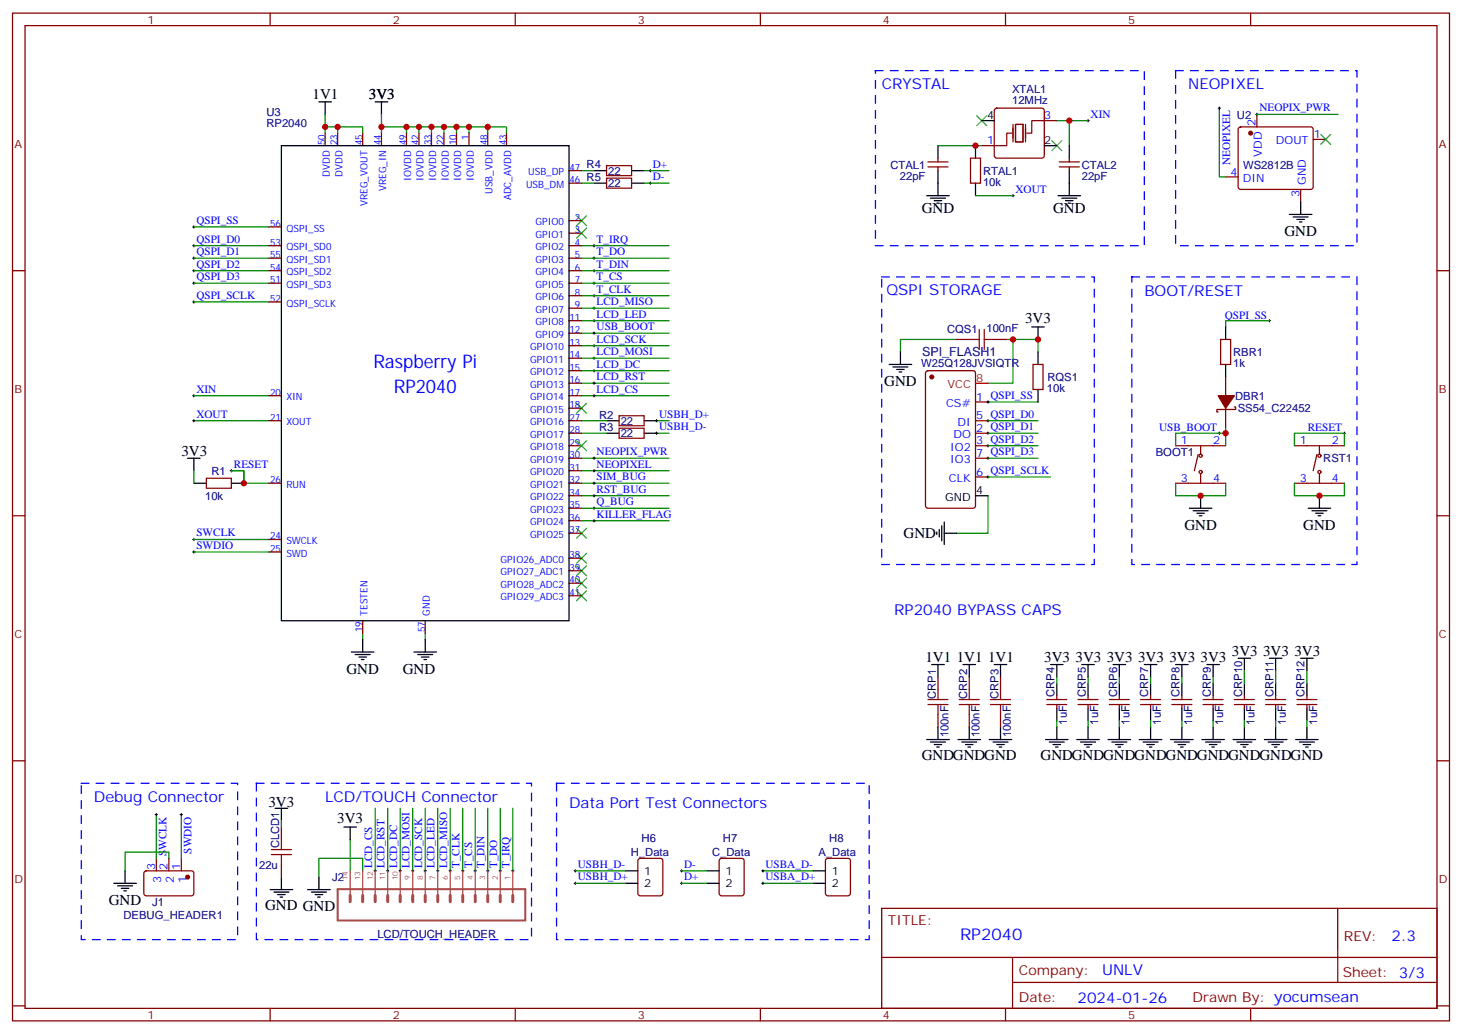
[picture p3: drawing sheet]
<svg xmlns="http://www.w3.org/2000/svg" width="412mm" height="292mm" viewBox="0 0 412 292" stroke-linecap="round" stroke-linejoin="round" font-family="sans-serif">
<g fill="none" stroke="#870000" stroke-width=".35">
<path d="M3.5 3.7h405.4v284.3h-405.4zM7.1 7.2h398.2v277.3h-398.2zM76.2 3.7v3.5M145.3 3.7v3.5M214.5 3.7v3.5M283.6 3.7v3.5M352.8 3.7v3.5M91.7 37.6v3.5M95.2 37.6v3.5M102.3 37.6v3.5M107.6 37.6v3.5M114.7 37.6v3.5"/>
<path d="M118.2 37.6v3.5M121.7 37.6v3.5M125.2 37.6v3.5M128.8 37.6v3.5M132.3 37.6v3.5M137.6 37.6v3.5M142.9 37.6v3.5M280.7 30.7l.5-.2h12.7l.5 .2 .2 .5v12.7l-.3 .5-.4 .2h-12.7l-.5-.2-.2-.5v-12.7zM294.6 34h3.5M349.5 36l.5-.2h19.7l.5 .2 .2 .5v16.2l-.2 .5-.5 .2h-19.7l-.5-.2-.3-.5v-16.2zM354.5 32.3v3.5M370.4 39.3h3.5"/>
<path d="M160.5 48.2h3.5M160.5 51.7h3.5M171.1 46.7h7.1v2.9h-7.1zM171.1 50.3h7.1v2.8h-7.1zM261.8 47.1h5.6M261.8 45.7h5.6M264.6 44.6v1.1M264.6 47.1v1.1M273.8 44.6h2.8v7.1h-2.8zM276.9 41.1h3.6M298.8 47.1h5.6M298.8 45.7h5.6"/>
<path d="M301.6 44.6v1.1M301.6 47.1v1.1M345.7 49.9h3.5M366.9 53.4v3.6M3.5 76.4h3.6M75.8 76.4h3.6M75.8 79.9h3.6M75.8 64h3.6M75.8 72.8h3.6M75.8 69.3h3.6M160.5 76.4h3.5M160.5 79.9h3.5"/>
<path d="M160.5 72.8h3.5M160.5 69.3h3.5M160.5 65.8h3.5M160.5 62.3h3.5M405.3 76.4h3.6M75.8 85.2h3.6M160.5 87h3.5M160.5 83.4h3.5M160.5 97.5h3.5M160.5 94h3.5M160.5 90.5h3.5M269.9 95.8h3.5"/>
<path d="M280.5 95.8h3.5M344.3 95.8h2.8v7h-2.8zM75.8 118.7h3.6M75.8 111.7h3.6M160.5 118.7h3.5M160.5 111.7h3.5M160.5 115.2h3.5M160.5 108.1h3.5M160.5 104.6h3.5M160.5 101.1h3.5M174.6 117.3h7.1v2.8h-7.1zM261.3 104.8l.5-.2h12.7l.6 .4 .1 37.7-.5 .6-12.9 .1-.7-.5v-37.6z"/>
<path d="M275.2 118.7h3.5M275.2 113.4h3.5M291.4 102.8h2.8v7.1h-2.8zM345.7 106.4v5.3M345.7 115.2v5.3M348.2 114.8h.3v.7h-5.2v.7h.3M58.2 134.9h7.1v2.9h-7.1zM75.8 136.3h3.6M160.5 139.9h3.5M160.5 136.3h3.5M160.5 132.8h3.5M160.5 129.3h3.5"/>
<path d="M160.5 125.8h3.5M160.5 122.2h3.5M174.6 120.8h7.1v2.8h-7.1zM275.2 129.3h3.5M275.2 125.8h3.5M275.2 122.2h3.5M275.2 134.6h3.5M331.6 136.3h14.1M331.6 125.8h14.1M338 128.2l-1.1 4.6M338.7 125.8v2.4M338.7 133.9v2.4"/>
<path d="M365.1 136.3h14.1M365.1 125.8h14.1M371.5 128.2l-1.1 4.6M372.2 125.8v2.4M372.2 133.9v2.4M3.5 145.5h3.6M75.8 155.8h3.6M75.8 152.2h3.6M160.5 157.5h3.5M160.5 150.5h3.5M160.5 146.9h3.5M160.5 143.4h3.5"/>
<path d="M405.3 145.5h3.6M102.3 175.2v3.5M119.9 175.2v3.5M160.5 168.1h3.5M160.5 164.6h3.5M160.5 161h3.5M264.6 191v3.6M273.4 191v3.6M282.2 191v3.6M295.3 198.8h5.6M295.3 197.4h5.6M298.1 196.3v1.1"/>
<path d="M298.1 198.8v1M304.1 198.8h5.6M304.1 197.4h5.6M306.9 196.3v1.1M306.9 198.8v1M312.9 198.8h5.7M312.9 197.4h5.7M315.7 196.3v1.1M315.7 198.8v1M321.7 198.8h5.7M321.7 197.4h5.7M324.6 196.3v1.1"/>
<path d="M324.6 198.8v1M330.6 198.8h5.6M330.6 197.4h5.6M333.4 196.3v1.1M333.4 198.8v1M339.4 198.8h5.6M339.4 197.4h5.6M342.2 196.3v1.1M342.2 198.8v1M348.2 198.8h5.6M348.2 197.4h5.6M351 196.3v1.1"/>
<path d="M351 198.8v1M357 198.8h5.7M357 197.4h5.7M359.8 196.3v1.1M359.8 198.8v1M365.8 198.8h5.7M365.8 197.4h5.7M368.7 196.3v1.1M368.7 198.8v1M3.5 214.7h3.6M264.6 201.6v3.5M273.4 201.6v3.5"/>
<path d="M282.2 201.6v3.5M405.3 214.7h3.6M79.4 233.4v3.5M40.8 245.9l.5-.2 12.9 .1 .5 .6-.1 5.9-.6 .5-13-.1-.4-.6v-5.7zM44.1 242.2v3.5M47.6 242.2v3.5M51.2 242.2v3.5M79.4 243.9v3.6M180.2 242.4l.4-.2h5.7l.6 .4 .1 9.5-.5 .6-5.9 .1-.6-.5-.1-9.4zM203.1 242.4l.5-.2h5.6l.6 .4 .1 9.5-.5 .6-5.8 .1-.7-.5-.1-9.4zM233.1 242.4l.4-.2h5.7l.6 .4 .1 9.5-.5 .6-5.9 .1-.6-.5-.1-9.4zM248.7 256.3h156.6v28.2h-156.6z"/>
<path d="M377.3 256.3v20.9M248.7 270.1h156.5M285.6 277.2h119.6M285.6 270.1v14.2M3.5 283.8h3.6M76.2 284.5v3.5M145.3 284.5v3.5M214.5 284.5v3.5M283.6 284.5v3.5M352.8 284.5v3.5M405.3 283.8h3.6"/>
<circle cx="338.7" cy="128.6" r=".44"/>
<circle cx="338.7" cy="133.2" r=".44"/>
<circle cx="372.2" cy="128.6" r=".44"/>
<circle cx="372.2" cy="133.2" r=".44"/>
</g>
<g fill="none" stroke="#3c3" stroke-width=".35">
<path d="M275.5 32.6l2.8 2.9M278.3 32.6l-2.8 2.9M296.7 39.7l2.8 2.8M299.5 39.7l-2.8 2.8M372.5 37.9l2.9 2.8M375.4 37.9l-2.9 2.8M162.6 64.4l2.9 2.8M162.6 60.9l2.9 2.8M165.5 64.4l-2.9 2.8M165.5 60.9l-2.9 2.8M162.6 113.8l2.9 2.8M165.5 113.8l-2.9 2.8"/>
<path d="M162.6 124.4l2.9 2.8M165.5 124.4l-2.9 2.8M162.6 149l2.9 2.9M162.6 156.1l2.9 2.8M162.6 159.6l2.9 2.9M165.5 149l-2.9 2.9M165.5 156.1l-2.9 2.8M165.5 159.6l-2.9 2.9M162.6 163.2l2.9 2.8M162.6 166.7l2.9 2.8M165.5 163.2l-2.9 2.8M165.5 166.7l-2.9 2.8"/>
</g>
<g fill="none" stroke="#000" stroke-width=".35">
<path d="M90 28.8h3.5M91.7 28.8v3.5M105.8 28.8h3.6M107.6 28.8v3.5M276.9 34h3.6M79.4 41.1h81.1v134.1h-81.1zM167.6 48.2h3.5M167.6 51.7h3.5M178.2 48.2h3.5M178.2 51.7h3.5M261.4 55.2h6.4M262.5 55.9h4.2"/>
<path d="M263.5 56.6h2.1M264.2 57.3h.7M264.6 41.1v3.5M264.6 48.2v7M275.2 41.1v3.5M275.2 51.7v3.5M294.6 41.1h3.5M298.4 55.2h6.4M299.5 55.9h4.2M300.6 56.6h2.1M301.3 57.3h.7M301.6 41.1v3.5"/>
<path d="M301.6 48.2v7M366.9 57v3.5M363.7 60.5h6.4M364.8 61.2h4.2M365.8 61.9h2.1M366.5 62.6h.7M254 99.3v3.5M291 92.3h3.6M292.8 92.3v3.5M292.8 99.3v3.5M345.7 92.3v3.5M171.1 118.7h3.5"/>
<path d="M181.7 118.7h3.5M250.8 102.8h6.4M251.9 103.5h4.2M252.9 104.2h2.2M253.6 105h.8M292.8 109.9v3.5M345.7 102.8v3.6M52.9 129.3h3.5M54.7 129.3v3.5M54.7 136.3h3.5M65.3 136.3h3.5M171.1 122.2h3.5"/>
<path d="M181.7 122.2h3.5M275.2 139.9h3.5M338.7 139.9v3.5M372.2 139.9v3.5M264.2 150.1v.7M264.9 149.4v2.1M265.6 148.3v4.3M266.3 150.5h3.6M266.3 147.3v6.3M335.5 143.4h6.3M336.5 144.1h4.3M337.6 144.8h2.1"/>
<path d="M338.3 145.5h.7M369 143.4h6.4M370.1 144.1h4.2M371.1 144.8h2.1M371.8 145.5h.7M99.1 184h6.4M100.2 184.7h4.2M101.2 185.4h2.2M102 186.1h.7M102.3 180.4v3.6M116.8 184h6.3M117.8 184.7h4.3"/>
<path d="M118.9 185.4h2.1M119.6 186.1h.7M119.9 180.4v3.6M262.8 187.5h3.5M264.6 187.5v3.5M271.6 187.5h3.6M273.4 187.5v3.5M280.5 187.5h3.5M282.2 187.5v3.5M296.3 187.5h3.6M298.1 187.5v3.5M298.1 192.8v3.5"/>
<path d="M298.1 199.8v3.6M305.2 187.5h3.5M306.9 187.5v3.5M306.9 192.8v3.5M306.9 199.8v3.6M314 187.5h3.5M315.7 187.5v3.5M315.7 192.8v3.5M315.7 199.8v3.6M322.8 187.5h3.5M324.6 187.5v3.5M324.6 192.8v3.5"/>
<path d="M324.6 199.8v3.6M331.6 187.5h3.5M333.4 187.5v3.5M333.4 192.8v3.5M333.4 199.8v3.6M340.4 187.5h3.6M342.2 187.5v3.5M342.2 192.8v3.5M342.2 199.8v3.6M349.2 185.7h3.6M351 185.7v3.6M351 192.8v3.5"/>
<path d="M351 199.8v3.6M358.1 185.7h3.5M359.8 185.7v3.6M359.8 192.8v3.5M359.8 199.8v3.6M366.9 185.7h3.5M368.7 185.7v3.6M368.7 192.8v3.5M368.7 199.8v3.6M261.4 208.7h6.4M262.5 209.4h4.2M263.5 210.1h2.1"/>
<path d="M264.2 210.8h.7M264.6 205.1v3.6M270.2 208.7h6.4M271.3 209.4h4.2M272.3 210.1h2.2M273 210.8h.8M273.4 205.1v3.6M279 208.7h6.4M280.1 209.4h4.2M281.2 210.1h2.1M281.9 210.8h.7M282.2 205.1v3.6"/>
<path d="M294.9 208.7h6.4M296 209.4h4.2M297 210.1h2.2M297.7 210.8h.7M298.1 205.1v3.6M303.7 208.7h6.4M304.8 209.4h4.2M305.9 210.1h2.1M306.6 210.8h.7M306.9 205.1v3.6M312.6 208.7h6.3M313.6 209.4h4.3"/>
<path d="M314.7 210.1h2.1M315.4 210.8h.7M315.7 205.1v3.6M321.4 208.7h6.3M322.4 209.4h4.3M323.5 210.1h2.1M324.2 210.8h.7M324.6 205.1v3.6M330.2 208.7h6.3M331.3 209.4h4.2M332.3 210.1h2.1M333 210.8h.7"/>
<path d="M333.4 205.1v3.6M339 208.7h6.4M340.1 209.4h4.2M341.1 210.1h2.2M341.8 210.8h.7M342.2 205.1v3.6M347.8 208.7h6.4M348.9 209.4h4.2M350 210.1h2.1M350.7 210.8h.7M351 205.1v3.6M356.7 208.7h6.3"/>
<path d="M357.7 209.4h4.2M358.8 210.1h2.1M359.5 210.8h.7M359.8 205.1v3.6M365.5 208.7h6.3M366.5 209.4h4.3M367.6 210.1h2.1M368.3 210.8h.7M368.7 205.1v3.6M77.6 228.1h3.5M79.4 228.1v3.5M97 233.4h3.5"/>
<path d="M98.8 233.4v3.5M32.1 249.2h6.4M33.2 249.9h4.2M34.2 250.6h2.1M34.9 251.4h.7M35.3 245.7v3.5M76.2 251h6.3M77.3 251.7h4.2M78.3 252.4h2.1M79 253.1h.7M79.4 247.5v3.5M86.8 251h6.3"/>
<path d="M87.8 251.7h4.3M88.9 252.4h2.1M89.6 253.1h.7M90 247.5v3.5M176.4 249.2h3.5M176.4 245.7h3.5M199.3 249.2h3.5M199.3 245.7h3.5M229.3 249.2h3.5M229.3 245.7h3.5"/>
</g>
<g fill="none" stroke="#008700" stroke-width=".35">
<path d="M91.7 35.8h10.6v1.8M91.7 32.3v5.3M95.2 35.8v1.8M107.6 35.8h30v1.8M107.6 32.3v5.3M114.7 35.8v1.8M118.2 35.8v1.8M121.7 35.8v1.8M125.2 35.8v1.8M128.8 35.8v1.8M132.3 35.8v1.8M137.6 35.8h5.3v1.8"/>
<path d="M298.1 34h8.8M301.6 34v7.1M344 30.5v19.4h1.7M354.5 32.3h23M164 51.7h3.6M164 48.2h3.6M181.7 51.7h7M181.7 48.2h7M264.6 41.1h12.3M275.2 55.2h10.6M54.7 69.3h21.1M54.7 79.9h21.1"/>
<path d="M54.7 76.4h21.1M54.7 72.8h21.1M54.7 64h21.1M164 72.8h24.7M164 69.3h24.7M164 79.9h24.7M164 76.4h24.7M54.7 85.2h21.1M164 97.5h24.7M164 94h24.7M164 90.5h24.7M164 83.4h24.7"/>
<path d="M164 87h24.7M269.9 95.8h-15.9v3.5M284 95.8h1.8M292.8 99.3v-3.5h-7v12.3h-7.1M358.1 90.5h-12.4v1.8M54.7 111.7h21.1M54.7 118.7h21.1M164 108.1h24.7M164 111.7h24.7M164 118.7h7.1M164 104.6h24.7M164 101.1h24.7"/>
<path d="M185.2 118.7h3.5M278.7 118.7h14.1M278.7 113.4h14.1M54.7 132.8v3.5M68.8 136.3v-3.5h-3.5h3.5v3.5h7M164 122.2h7.1M164 139.9h24.7M164 129.3h24.7M164 132.8h24.7M164 136.3h24.7M185.2 122.2h3.5M278.7 139.9v10.6h-8.8"/>
<path d="M278.7 122.2h14.1M278.7 129.3h14.1M278.7 134.6h17.6M278.7 125.8h14.1M331.6 136.3v3.6h14.1v-3.6M331.6 125.8v-3.6h14.1v3.6M345.7 120.5v1.7M365.1 136.3v3.6h14.1v-3.6M365.1 125.8v-3.6h14.1v3.6M54.7 155.8h21.1M54.7 152.2h21.1M164 143.4h24.7"/>
<path d="M164 146.9h24.7M102.3 178.7v1.7M119.9 178.7v1.7M298.1 191v1.8M306.9 191v1.8M315.7 191v1.8M324.6 191v1.8M333.4 191v1.8M342.2 191v1.8M351 189.3v3.5M359.8 189.3v3.5M368.7 189.3v3.5"/>
<path d="M298.1 203.4v1.7M306.9 203.4v1.7M315.7 203.4v1.7M324.6 203.4v1.7M333.4 203.4v1.7M342.2 203.4v1.7M351 203.4v1.7M359.8 203.4v1.7M368.7 203.4v1.7M44.1 229.8v12.4M51.2 229.8v12.4M79.4 231.6v1.8"/>
<path d="M98.8 236.9v8.8M105.8 228.1v17.6M109.4 228.1v17.6M112.9 228.1v17.6M116.4 228.1v17.6M119.9 228.1v17.6M123.5 228.1v17.6M127 228.1v17.6M130.5 228.1v17.6M134.1 228.1v17.6M137.6 228.1v17.6M141.1 228.1v17.6"/>
<path d="M144.6 228.1v17.6M47.6 242.2v-1.8h-12.3v5.3M102.3 245.7v-3.5h-12.3v5.3M162.3 245.7h14.1M162.3 249.2h14.1M192.3 245.7h7M192.3 249.2h7M215.2 245.7h14.1M215.2 249.2h14.1"/>
</g>
<g fill="none" stroke="#000" stroke-width=".28">
<path d="M306.6 34h.7M306.9 33.7v.7M343.6 30.5h.7M344 30.2v.7M354.2 32.3h.7M354.5 31.9v.7M183.1 51.7h.7M183.1 48.2h.7M183.4 47.8v.7M183.4 51.3v.7M285.4 55.2h.7M285.8 54.9v.7"/>
<path d="M54.3 72.8h.7M54.3 69.3h.7M54.3 79.9h.7M54.3 76.4h.7M54.3 64h.7M54.7 63.7v.7M54.7 69v.7M54.7 72.5v.7M54.7 76v.7M54.7 79.6v.7M167.2 72.8h.7M167.2 69.3h.7"/>
<path d="M167.2 79.9h.7M167.2 76.4h.7M167.6 69v.7M167.6 72.5v.7M167.6 76v.7M167.6 79.6v.7M54.3 85.2h.7M54.7 84.8v.7M167.2 83.4h.7M167.2 87h.7M167.2 90.5h.7M167.2 97.5h.7"/>
<path d="M167.2 94h.7M167.6 83.1v.7M167.6 86.6v.7M167.6 90.1v.7M167.6 93.7v.7M167.6 97.2v.7M357.7 90.5h.7M358.1 90.1v.7M54.3 111.7h.7M54.3 118.7h.7M54.7 111.3v.7M54.7 118.4v.7"/>
<path d="M167.2 101.1h.7M167.2 104.6h.7M167.2 108.1h.7M167.2 111.7h.7M167.6 100.7v.7M167.6 104.2v.8M167.6 107.8v.7M167.6 111.3v.7M184.9 118.7h.7M185.2 118.4v.7M278.3 118.7h.7M278.3 113.4h.7"/>
<path d="M278.7 113.1v.7M278.7 118.4v.7M64.9 132.8h.7M65.3 132.5v.7M167.2 139.9h.7M167.2 132.8h.7M167.2 129.3h.7M167.2 136.3h.7M167.6 128.9v.7M167.6 132.5v.7M167.6 136v.7M167.6 139.5v.7"/>
<path d="M184.9 122.2h.7M185.2 121.9v.7M278.3 122.2h.7M278.3 129.3h.7M278.3 134.6h.7M278.3 125.8h.7M278.7 121.9v.7M278.7 125.4v.7M278.7 128.9v.7M278.7 134.2v.7M343.6 122.2h.7M344 121.9v.7"/>
<path d="M378.9 122.2h.7M379.2 121.9v.7M54.3 155.8h.7M54.3 152.2h.7M54.7 151.9v.7M54.7 155.4v.7M167.2 143.4h.7M167.2 146.9h.7M167.6 143.1v.7M167.6 146.6v.7M43.7 229.8h.7M44.1 229.5v.7"/>
<path d="M50.8 229.8h.7M51.2 229.5v.7M105.5 245.7h.7M105.8 245.4v.7M109 245.7h.7M109.4 245.4v.7M112.5 245.7h.7M112.9 245.4v.7M116.1 245.7h.7M116.4 245.4v.7M119.6 245.7h.7M119.9 245.4v.7"/>
<path d="M123.1 245.7h.7M123.5 245.4v.7M126.6 245.7h.8M127 245.4v.7M130.2 245.7h.7M130.5 245.4v.7M133.7 245.7h.7M134.1 245.4v.7M137.2 245.7h.7M137.6 245.4v.7M140.8 245.7h.7M141.1 245.4v.7"/>
<path d="M144.3 245.7h.7M144.6 245.4v.7M161.9 245.7h.7M161.9 249.2h.7M162.3 245.4v.7M162.3 248.9v.7M191.9 245.7h.7M191.9 249.2h.7M192.3 245.4v.7M192.3 248.9v.7M214.8 245.7h.7M214.8 249.2h.7"/>
<path d="M215.2 245.4v.7M215.2 248.9v.7"/>
</g>
<path d="M246.9 19.9h75.9v49.4h-75.9zM331.6 19.9h51.2v49.4h-51.2zM248.7 78.1h60v81.2h-60zM319.3 78.1h63.5v81.2h-63.5zM22.9 221h44.1v44.1h-44.1zM72.3 221h77.6v44.1h-77.6zM157 221h88.2v44.1h-88.2z" fill="none" stroke="#00f" stroke-width=".35" stroke-dasharray="2.1 2.1"/>
<g fill="#870000" stroke="#870000" stroke-width=".35">
<path d="M343.6 111.7h4.6l-2.5 3.5z"/>
<circle cx="52.9" cy="247.5" r=".53"/>
<circle cx="352.8" cy="37.6" r=".53"/>
<circle cx="262.8" cy="106.4" r=".53"/>
</g>
<g fill="none" stroke="#a10000" stroke-width=".35">
<path d="M273.4 95.8h2.8M276.2 93v5.6M277.6 95.8h2.9M277.6 93v5.6M261.8 197.4h5.6M261.8 198.8h5.6M264.6 194.6v2.8M264.6 198.8v2.8M270.6 197.4h5.6M270.6 198.8h5.6M273.4 194.6v2.8M273.4 198.8v2.8"/>
<path d="M279.4 197.4h5.6M279.4 198.8h5.6M282.2 194.6v2.8M282.2 198.8v2.8M76.6 239.7h5.6M79.4 236.9v2.8M76.6 241.1h5.6M79.4 241.1v2.8"/>
</g>
<path d="M95.2 250.9h53v8.8h-53z" fill="none" stroke="#a64a4a" stroke-width=".56"/>
<g fill="none" stroke="#a64a4a" stroke-width=".85">
<path d="M98.8 252.7v1.7M102.3 252.7v1.7M105.8 252.7v1.7M109.4 252.7v1.7M112.9 252.7v1.7M116.4 252.7v1.7M119.9 252.7v1.7M123.5 252.7v1.7M127 252.7v1.7M130.5 252.7v1.7M134.1 252.7v1.7M137.6 252.7v1.7"/>
<path d="M141.1 252.7v1.7M144.6 252.7v1.7"/>
</g>
<g fill="none" stroke="#a64a4a" stroke-width=".35">
<path d="M98.8 245.7v7M102.3 245.7v7M105.8 245.7v7M109.4 245.7v7M112.9 245.7v7M116.4 245.7v7M119.9 245.7v7M123.5 245.7v7M127 245.7v7M130.5 245.7v7M134.1 245.7v7M137.6 245.7v7"/>
<path d="M141.1 245.7v7M144.6 245.7v7"/>
</g>
<path d="M285.4 37.6h-1.4v3.5h-3.5M285.8 35.1v4.9M286.5 35.1h2.1v4.9h-2.1zM289.3 35.1v4.9M294.6 34h-3.6v3.6h-1.4" fill="none" stroke="#870012" stroke-width=".35"/>
<path d="M275.2 108.1h3.5" fill="none" stroke="#f00" stroke-width=".35"/>
<g fill="#c00">
<circle cx="114.7" cy="35.8" r=".88"/>
<circle cx="118.2" cy="35.8" r=".88"/>
<circle cx="121.7" cy="35.8" r=".88"/>
<circle cx="125.2" cy="35.8" r=".88"/>
<circle cx="128.8" cy="35.8" r=".88"/>
<circle cx="132.3" cy="35.8" r=".88"/>
<circle cx="107.6" cy="35.8" r=".88"/>
<circle cx="95.3" cy="35.8" r=".88"/>
<circle cx="91.7" cy="35.8" r=".88"/>
<circle cx="137.6" cy="35.8" r=".88"/>
<circle cx="68.8" cy="136.3" r=".88"/>
<circle cx="275.2" cy="41.1" r=".88"/>
<circle cx="301.6" cy="34" r=".88"/>
<circle cx="345.7" cy="122.2" r=".88"/>
<circle cx="292.8" cy="95.8" r=".88"/>
<circle cx="285.8" cy="95.8" r=".88"/>
<circle cx="338.7" cy="139.9" r=".88"/>
<circle cx="372.2" cy="139.9" r=".88"/>
</g>
<g font-size="5.3" fill="#00f">
<text x="105.3" y="103.7">Raspberry Pi</text>
<text x="111.1" y="110.8">RP2040</text>
</g>
<text font-size="4.6" fill="#00f" x="270.8" y="265.3">RP2040</text>
<g font-size="4.2">
<text x="88.2" y="28">1V1</text>
<text x="104.1" y="28">3V3</text>
<text x="260" y="60.1">GND</text>
<text x="297" y="60.1">GND</text>
<text x="362.3" y="66.5">GND</text>
<text x="289.2" y="91.2">3V3</text>
<text x="249.4" y="108.9">GND</text>
<text x="51.2" y="128.6">3V3</text>
<text x="334.1" y="149.5">GND</text>
<text x="367.6" y="149.5">GND</text>
<text x="254.9" y="151.9">GND</text>
<text x="347.5" y="185">3V3</text>
<text x="356.3" y="185">3V3</text>
<text x="365.1" y="185">3V3</text>
<text x="97.7" y="190">GND</text>
<text x="113.6" y="190">GND</text>
<text x="261.1" y="186.8">1V1</text>
<text x="269.9" y="186.8">1V1</text>
<text x="278.7" y="186.8">1V1</text>
<text x="294.6" y="186.8">3V3</text>
<text x="303.4" y="186.8">3V3</text>
<text x="312.2" y="186.8">3V3</text>
<text x="321" y="186.8">3V3</text>
<text x="329.8" y="186.8">3V3</text>
<text x="338.7" y="186.8">3V3</text>
<text x="260" y="214.3">GNDGNDGND</text>
<text x="293.5" y="214.3">GNDGNDGNDGNDGNDGNDGNDGNDGND</text>
<text x="75.7" y="227.7">3V3</text>
<text x="95.1" y="232.2">3V3</text>
<text x="30.7" y="255.2">GND</text>
<text x="74.8" y="256.6">GND GND</text>
</g>
<g font-size="4.2" fill="#00f">
<text x="248.7" y="25.2">CRYSTAL</text>
<text x="335.1" y="25.2">NEOPIXEL</text>
<text x="250.1" y="83.3">QSPI STORAGE</text>
<text x="322.8" y="83.4">BOOT/RESET</text>
<text x="252.2" y="173.4">RP2040 BYPASS CAPS</text>
<text x="26.5" y="226.3">Debug Connector</text>
<text x="91.7" y="226.3">LCD/TOUCH Connector</text>
<text x="160.5" y="228.1">Data Port Test Connectors</text>
<text x="392.5" y="265.6">2.3</text>
<text x="310.9" y="275.1">UNLV</text>
<text x="304" y="282.9">2024-01-26</text>
</g>
<g font-size="3.9" fill="#800">
<text x="250.5" y="260.9">TITLE:</text>
<text x="379.1" y="265.6">REV:</text>
<text x="287.4" y="275.1">Company:</text>
<text x="378.7" y="275.7">Sheet: 3/3</text>
<text x="287.4" y="282.8">Date:</text>
<text x="336.4" y="282.8">Drawn By: yocumsean</text>
</g>
<text font-size="3.5" fill="#000080" x="260.1" y="100.4">SPI_FLASH1</text>
<g font-size="3.2" fill="#800">
<text x="41.6" y="6.7">1</text>
<text x="110.8" y="6.7">2</text>
<text x="179.9" y="6.7">3</text>
<text x="249.1" y="6.7">4</text>
<text x="318.2" y="6.7">5</text>
<text x="4.1" y="41.8">A</text>
<text x="405.9" y="41.8">A</text>
<text x="4.1" y="110.9">B</text>
<text x="405.9" y="110.9">B</text>
<text x="4.1" y="180.1">C</text>
<text x="405.9" y="180.1">C</text>
<text x="4.1" y="249.2">D</text>
<text x="405.9" y="249.2">D</text>
<text x="41.6" y="287.5">1</text>
<text x="110.8" y="287.5">2</text>
<text x="179.9" y="287.5">3</text>
<text x="249.1" y="287.5">4</text>
<text x="318.2" y="287.5">5</text>
</g>
<g font-size="3.2" fill="#000080">
<text x="285.5" y="29.5">12MHz</text>
<text x="285.5" y="26.3">XTAL1</text>
<text x="75.1" y="35.8">RP2040</text>
<text x="75.1" y="32.6">U3</text>
<text x="348.9" y="33.5">U2</text>
<text x="251.2" y="47.6">CTAL1</text>
<text x="305.2" y="47.6">CTAL2</text>
<text x="350.7" y="47.6">WS2812B</text>
<text x="171.6" y="49.3">22</text>
<text x="171.6" y="52.8">22</text>
<text x="253.8" y="50.7">22pF</text>
<text x="277.3" y="52.4">10k</text>
<text x="277.3" y="49.3">RTAL1</text>
<text x="305.2" y="50.7">22pF</text>
<text x="267.2" y="94.1">CQS1</text>
<text x="278.3" y="93.7">100nF</text>
<text x="347.8" y="100.5">RBR1</text>
<text x="259.9" y="103.5">W25Q128JVSIQTR</text>
<text x="295.4" y="107.5">RQS1</text>
<text x="347.8" y="103.6">1k</text>
<text x="295.3" y="110.7">10k</text>
<text x="348.4" y="112.8">DBR1</text>
<text x="169" y="118.1">R2</text>
<text x="175.1" y="119.9">22</text>
<text x="349.1" y="116.3">SS54_C22452</text>
<text x="169" y="121.6">R3</text>
<text x="175.1" y="123.4">22</text>
<text x="326" y="128.6">BOOT1</text>
<text x="373.3" y="130.4">RST1</text>
<text x="59.6" y="134">R1</text>
<text x="57.9" y="141">10k</text>
<text x="264" y="197.2" transform="rotate(-90 264 197.2)">CRP1</text>
<text x="272.8" y="197.2" transform="rotate(-90 272.8 197.2)">CRP2</text>
<text x="281.6" y="197.2" transform="rotate(-90 281.6 197.2)">CRP3</text>
<text x="297.4" y="196.7" transform="rotate(-90 297.4 196.7)">CRP4</text>
<text x="306.3" y="196.7" transform="rotate(-90 306.3 196.7)">CRP5</text>
<text x="315.1" y="196.7" transform="rotate(-90 315.1 196.7)">CRP6</text>
<text x="323.9" y="196.7" transform="rotate(-90 323.9 196.7)">CRP7</text>
<text x="332.7" y="196.7" transform="rotate(-90 332.7 196.7)">CRP8</text>
<text x="341.5" y="196.7" transform="rotate(-90 341.5 196.7)">CRP9</text>
<text x="350.4" y="196.7" transform="rotate(-90 350.4 196.7)">CRP10</text>
<text x="359.2" y="196.7" transform="rotate(-90 359.2 196.7)">CRP11</text>
<text x="368" y="196.7" transform="rotate(-90 368 196.7)">CRP12</text>
<text x="267.5" y="208" transform="rotate(-90 267.5 208)">100nF</text>
<text x="276.3" y="208" transform="rotate(-90 276.3 208)">100nF</text>
<text x="285.2" y="208" transform="rotate(-90 285.2 208)">100nF</text>
<text x="301" y="204.4" transform="rotate(-90 301 204.4)">1uF</text>
<text x="309.8" y="204.4" transform="rotate(-90 309.8 204.4)">1uF</text>
<text x="318.6" y="204.4" transform="rotate(-90 318.6 204.4)">1uF</text>
<text x="327.4" y="204.4" transform="rotate(-90 327.4 204.4)">1uF</text>
<text x="336.3" y="204.4" transform="rotate(-90 336.3 204.4)">1uF</text>
<text x="345.1" y="204.4" transform="rotate(-90 345.1 204.4)">1uF</text>
<text x="353.9" y="204.4" transform="rotate(-90 353.9 204.4)">1uF</text>
<text x="362.7" y="204.4" transform="rotate(-90 362.7 204.4)">1uF</text>
<text x="371.5" y="204.4" transform="rotate(-90 371.5 204.4)">1uF</text>
<text x="78.7" y="239.3" transform="rotate(-90 78.7 239.3)">CLCD1</text>
<text x="181" y="237.7">H6</text>
<text x="203.9" y="237.7">H7</text>
<text x="233.9" y="237.7">H8</text>
<text x="73.1" y="245.1">22u</text>
<text x="178" y="241.6">H_Data</text>
<text x="200.9" y="241.6">C_Data</text>
<text x="230.9" y="241.6">A_Data</text>
<text x="93.7" y="248.6">J2</text>
<text x="42.9" y="255.7">J1</text>
<text x="34.8" y="259.2">DEBUG_HEADER1</text>
<text x="106.5" y="264.5">LCD/TOUCH_HEADER</text>
</g>
<g font-size="3.2">
<text x="278.4" y="33.7">4</text>
<text x="294.6" y="40.7">2</text>
<text x="266.6" y="141.3">GND</text>
<text x="275.3" y="139.5">4</text>
<text x="181.7" y="246.8">1</text>
<text x="181.7" y="250.3">2</text>
<text x="204.6" y="246.8">1</text>
<text x="204.6" y="250.3">2</text>
<text x="234.6" y="246.8">1</text>
<text x="234.6" y="250.3">2</text>
</g>
<g font-size="3.2" fill="#00f">
<text x="294.6" y="33.7">3</text>
<text x="307.6" y="33.2">XIN</text>
<text x="354.2" y="35.6" transform="rotate(-90 354.2 35.6)">2</text>
<text x="355.2" y="31.4">NEOPIX_PWR</text>
<text x="278.4" y="40.7">1</text>
<text x="359.9" y="40.7">DOUT</text>
<text x="370.6" y="39">1</text>
<text x="184.1" y="47.3">D+</text>
<text x="347" y="46.7" transform="rotate(-90 347 46.7)">NEOPIXEL</text>
<text x="356" y="44.2" transform="rotate(-90 356 44.2)">VDD</text>
<text x="184.1" y="50.8">D-</text>
<text x="347.1" y="49.6">4</text>
<text x="350.6" y="51.3">DIN</text>
<text x="368.3" y="52.1" transform="rotate(-90 368.3 52.1)">GND</text>
<text x="286.5" y="54.3">XOUT</text>
<text x="366.5" y="55.6" transform="rotate(-90 366.5 55.6)">3</text>
<text x="55.4" y="63.1">QSPI_SS</text>
<text x="55.4" y="72">QSPI_D1</text>
<text x="55.4" y="68.4">QSPI_D0</text>
<text x="168.3" y="71.9">T_DO</text>
<text x="168.3" y="68.4">T_IRQ</text>
<text x="55.4" y="75.5">QSPI_D2</text>
<text x="168.3" y="75.5">T_DIN</text>
<text x="55.4" y="79">QSPI_D3</text>
<text x="168.3" y="79">T_CS</text>
<text x="168.3" y="82.6">T_CLK</text>
<text x="55.4" y="84.3">QSPI_SCLK</text>
<text x="168.3" y="86.1">LCD_MISO</text>
<text x="168.3" y="89.6">LCD_LED</text>
<text x="345.5" y="89.9">QSPI_SS</text>
<text x="168.3" y="93.1">USB_BOOT</text>
<text x="168.3" y="96.7">LCD_SCK</text>
<text x="168.3" y="100.2">LCD_MOSI</text>
<text x="168.3" y="103.7">LCD_DC</text>
<text x="168.3" y="107.2">LCD_RST</text>
<text x="55.4" y="110.8">XIN</text>
<text x="168.3" y="110.8">LCD_CS</text>
<text x="275.3" y="113.1">1 QSPI_SS</text>
<text x="55.4" y="117.8">XOUT</text>
<text x="185.9" y="117.8">USBH_D+</text>
<text x="266.9" y="114.8">CS#</text>
<text x="275.3" y="118.4">5 QSPI_D0</text>
<text x="185.9" y="121.4">USBH_D-</text>
<text x="268.9" y="123.6">DO</text>
<text x="270.1" y="120.1">DI</text>
<text x="275.3" y="121.9">2 QSPI_D1</text>
<text x="275.3" y="125.4">3 QSPI_D2</text>
<text x="326.9" y="121.7">USB_BOOT</text>
<text x="333.1" y="125.4">1</text>
<text x="342.2" y="125.4">2</text>
<text x="366.6" y="125.4">1</text>
<text x="368.9" y="121.7">RESET</text>
<text x="375.7" y="125.4">2</text>
<text x="66" y="131.9">RESET</text>
<text x="168.3" y="128.4">NEOPIX_PWR</text>
<text x="168.3" y="131.9">NEOPIXEL</text>
<text x="268" y="127.2">IO2</text>
<text x="268" y="130.7">IO3</text>
<text x="275.3" y="128.9">7 QSPI_D3</text>
<text x="168.3" y="135.5">SIM_BUG</text>
<text x="267.7" y="136">CLK</text>
<text x="275.3" y="134.2">6 QSPI_SCLK</text>
<text x="333.1" y="136">3</text>
<text x="342.2" y="136">4</text>
<text x="366.6" y="136">3</text>
<text x="375.7" y="136">4</text>
<text x="168.3" y="139">RST_BUG</text>
<text x="168.3" y="142.5">Q_BUG</text>
<text x="168.3" y="146">KILLER_FLAG</text>
<text x="55.4" y="154.9">SWDIO</text>
<text x="55.4" y="151.3">SWCLK</text>
<text x="43.7" y="245.5" transform="rotate(-90 43.7 245.5)">3</text>
<text x="47.3" y="245.5" transform="rotate(-90 47.3 245.5)">2 SWCLK</text>
<text x="50.8" y="245.5" transform="rotate(-90 50.8 245.5)">1</text>
<text x="54.1" y="240.9" transform="rotate(-90 54.1 240.9)">SWDIO</text>
<text x="105" y="245" transform="rotate(-90 105 245)">LCD_CS</text>
<text x="108.5" y="245" transform="rotate(-90 108.5 245)">LCD_RST</text>
<text x="112" y="245" transform="rotate(-90 112 245)">LCD_DC</text>
<text x="115.5" y="245" transform="rotate(-90 115.5 245)">LCD_MOSI</text>
<text x="119.1" y="245" transform="rotate(-90 119.1 245)">LCD_SCK</text>
<text x="122.6" y="245" transform="rotate(-90 122.6 245)">LCD_LED</text>
<text x="126.1" y="245" transform="rotate(-90 126.1 245)">LCD_MISO</text>
<text x="129.6" y="245" transform="rotate(-90 129.6 245)">T_CLK</text>
<text x="133.2" y="245" transform="rotate(-90 133.2 245)">T_CS</text>
<text x="136.7" y="245" transform="rotate(-90 136.7 245)">T_DIN</text>
<text x="140.2" y="245" transform="rotate(-90 140.2 245)">T_DO</text>
<text x="143.8" y="245" transform="rotate(-90 143.8 245)">T_IRQ</text>
<text x="163" y="244.9">USBH_D-</text>
<text x="193" y="244.9">D-</text>
<text x="215.9" y="244.9">USBA_D-</text>
<text x="45.5" y="249" transform="rotate(-90 45.5 249)">3</text>
<text x="49" y="249" transform="rotate(-90 49 249)">2</text>
<text x="52.6" y="249" transform="rotate(-90 52.6 249)">1</text>
<text x="163" y="248.4">USBH_D+</text>
<text x="193" y="248.4">D+</text>
<text x="215.9" y="248.4">USBA_D+</text>
</g>
<g font-size="3.2" fill="#f00">
<text x="275.3" y="107.8">8</text>
<text x="267.3" y="109.5">VCC</text>
</g>
<g font-size="2.8" fill="#00f">
<text x="91.7" y="41" transform="rotate(-90 91.7 41)">50</text>
<text x="95.2" y="41" transform="rotate(-90 95.2 41)">23</text>
<text x="102.3" y="41" transform="rotate(-90 102.3 41)">45</text>
<text x="107.6" y="41" transform="rotate(-90 107.6 41)">44</text>
<text x="114.6" y="41" transform="rotate(-90 114.6 41)">49</text>
<text x="118.1" y="41" transform="rotate(-90 118.1 41)">42</text>
<text x="121.7" y="41" transform="rotate(-90 121.7 41)">33</text>
<text x="125.2" y="41" transform="rotate(-90 125.2 41)">22</text>
<text x="128.7" y="41" transform="rotate(-90 128.7 41)">10</text>
<text x="132.3" y="39.5" transform="rotate(-90 132.3 39.5)">1</text>
<text x="137.5" y="41" transform="rotate(-90 137.5 41)">48</text>
<text x="142.8" y="41" transform="rotate(-90 142.8 41)">43</text>
<text x="93" y="49.9" transform="rotate(-90 93 49.9)">DVDD</text>
<text x="96.6" y="49.9" transform="rotate(-90 96.6 49.9)">DVDD</text>
<text x="108.9" y="53.9" transform="rotate(-90 108.9 53.9)">VREG_IN</text>
<text x="116" y="51.1" transform="rotate(-90 116 51.1)">IOVDD</text>
<text x="119.5" y="51.1" transform="rotate(-90 119.5 51.1)">IOVDD</text>
<text x="123" y="51.1" transform="rotate(-90 123 51.1)">IOVDD</text>
<text x="126.6" y="51.1" transform="rotate(-90 126.6 51.1)">IOVDD</text>
<text x="130.1" y="51.1" transform="rotate(-90 130.1 51.1)">IOVDD</text>
<text x="133.6" y="51.1" transform="rotate(-90 133.6 51.1)">IOVDD</text>
<text x="148.4" y="53">USB_DM</text>
<text x="149" y="49.5">USB_DP</text>
<text x="160.6" y="48.1">47 R4</text>
<text x="160.6" y="51.6">46 R5</text>
<text x="103.6" y="58.1" transform="rotate(-90 103.6 58.1)">VREG_VOUT</text>
<text x="138.9" y="54.6" transform="rotate(-90 138.9 54.6)">USB_VDD</text>
<text x="144.2" y="56.5" transform="rotate(-90 144.2 56.5)">ADC_AVDD</text>
<text x="76.2" y="64">56</text>
<text x="80.8" y="65.4">QSPI_SS</text>
<text x="151.1" y="63.6">GPIO0</text>
<text x="162.2" y="65.8">3</text>
<text x="162.2" y="62.2">2</text>
<text x="76.2" y="69.3">53</text>
<text x="80.8" y="70.6">QSPI_SD0</text>
<text x="151.1" y="70.6">GPIO2</text>
<text x="151.1" y="67.1">GPIO1</text>
<text x="162.2" y="69.3">4</text>
<text x="76.2" y="72.8">55</text>
<text x="76.2" y="76.3">54</text>
<text x="80.8" y="74.2">QSPI_SD1</text>
<text x="80.8" y="77.7">QSPI_SD2</text>
<text x="151.1" y="77.7">GPIO4</text>
<text x="151.1" y="74.2">GPIO3</text>
<text x="162.2" y="76.3">6</text>
<text x="162.2" y="72.8">5</text>
<text x="76.2" y="79.9">51</text>
<text x="80.8" y="81.2">QSPI_SD3</text>
<text x="151.1" y="81.2">GPIO5</text>
<text x="162.2" y="83.4">8</text>
<text x="162.2" y="79.9">7</text>
<text x="76.2" y="85.2">52</text>
<text x="80.8" y="86.5">QSPI_SCLK</text>
<text x="151.1" y="88.3">GPIO7</text>
<text x="151.1" y="84.8">GPIO6</text>
<text x="162.2" y="86.9">9</text>
<text x="151.1" y="95.3">GPIO9</text>
<text x="151.1" y="91.8">GPIO8</text>
<text x="160.6" y="94">12</text>
<text x="160.6" y="90.5">11</text>
<text x="149.5" y="98.9">GPIO10</text>
<text x="160.6" y="101">14</text>
<text x="160.6" y="97.5">13</text>
<text x="149.5" y="105.9">GPIO12</text>
<text x="149.5" y="102.4">GPIO11</text>
<text x="160.6" y="104.6">15</text>
<text x="76.2" y="111.6">20</text>
<text x="80.8" y="113">XIN</text>
<text x="149.5" y="113">GPIO14</text>
<text x="149.5" y="109.4">GPIO13</text>
<text x="160.6" y="111.6">17</text>
<text x="160.6" y="108.1">16</text>
<text x="76.2" y="118.7">21</text>
<text x="149.5" y="116.5">GPIO15</text>
<text x="160.6" y="118.7">27</text>
<text x="160.6" y="115.1">18</text>
<text x="80.8" y="120">XOUT</text>
<text x="149.5" y="123.6">GPIO17</text>
<text x="149.5" y="120">GPIO16</text>
<text x="160.6" y="125.7">29</text>
<text x="160.6" y="122.2">28</text>
<text x="149.5" y="130.6">GPIO19</text>
<text x="149.5" y="127.1">GPIO18</text>
<text x="160.6" y="129.3">30</text>
<text x="76.2" y="136.3">26</text>
<text x="80.8" y="137.7">RUN</text>
<text x="149.5" y="137.7">GPIO21</text>
<text x="149.5" y="134.1">GPIO20</text>
<text x="160.6" y="136.3">32</text>
<text x="160.6" y="132.8">31</text>
<text x="149.5" y="141.2">GPIO22</text>
<text x="160.6" y="143.4">35</text>
<text x="160.6" y="139.8">34</text>
<text x="149.5" y="148.3">GPIO24</text>
<text x="149.5" y="144.7">GPIO23</text>
<text x="160.6" y="146.9">36</text>
<text x="76.2" y="155.7">25</text>
<text x="76.2" y="152.2">24</text>
<text x="80.8" y="153.5">SWCLK</text>
<text x="149.5" y="151.8">GPIO25</text>
<text x="160.6" y="150.4">37</text>
<text x="80.8" y="157.1">SWD</text>
<text x="141.2" y="158.8">GPIO26_ADC0</text>
<text x="160.6" y="161">39</text>
<text x="160.6" y="157.5">38</text>
<text x="141.2" y="165.9">GPIO28_ADC2</text>
<text x="141.2" y="162.4">GPIO27_ADC1</text>
<text x="160.6" y="164.5">40</text>
<text x="103.6" y="173.7" transform="rotate(-90 103.6 173.7)">TESTEN</text>
<text x="121.3" y="173.7" transform="rotate(-90 121.3 173.7)">GND</text>
<text x="141.2" y="169.4">GPIO29_ADC3</text>
<text x="160.6" y="168.1">41</text>
<text x="102.3" y="178.3" transform="rotate(-90 102.3 178.3)">19</text>
<text x="119.9" y="178.3" transform="rotate(-90 119.9 178.3)">57</text>
</g>
<g font-size="2.1" fill="#a54b4b">
<text x="98.1" y="248.4" transform="rotate(-90 98.1 248.4)">14</text>
<text x="101.6" y="248.4" transform="rotate(-90 101.6 248.4)">13</text>
<text x="105.1" y="248.4" transform="rotate(-90 105.1 248.4)">12</text>
<text x="108.7" y="248.4" transform="rotate(-90 108.7 248.4)">11</text>
<text x="112.2" y="248.4" transform="rotate(-90 112.2 248.4)">10</text>
<text x="115.7" y="248.4" transform="rotate(-90 115.7 248.4)">9</text>
<text x="119.2" y="248.4" transform="rotate(-90 119.2 248.4)">8</text>
<text x="122.8" y="248.4" transform="rotate(-90 122.8 248.4)">7</text>
<text x="126.3" y="248.4" transform="rotate(-90 126.3 248.4)">6</text>
<text x="129.8" y="248.4" transform="rotate(-90 129.8 248.4)">5</text>
<text x="133.4" y="248.4" transform="rotate(-90 133.4 248.4)">4</text>
<text x="136.9" y="248.4" transform="rotate(-90 136.9 248.4)">3</text>
<text x="140.4" y="248.4" transform="rotate(-90 140.4 248.4)">2</text>
<text x="143.9" y="248.4" transform="rotate(-90 143.9 248.4)">1</text>
</g>
</svg>
